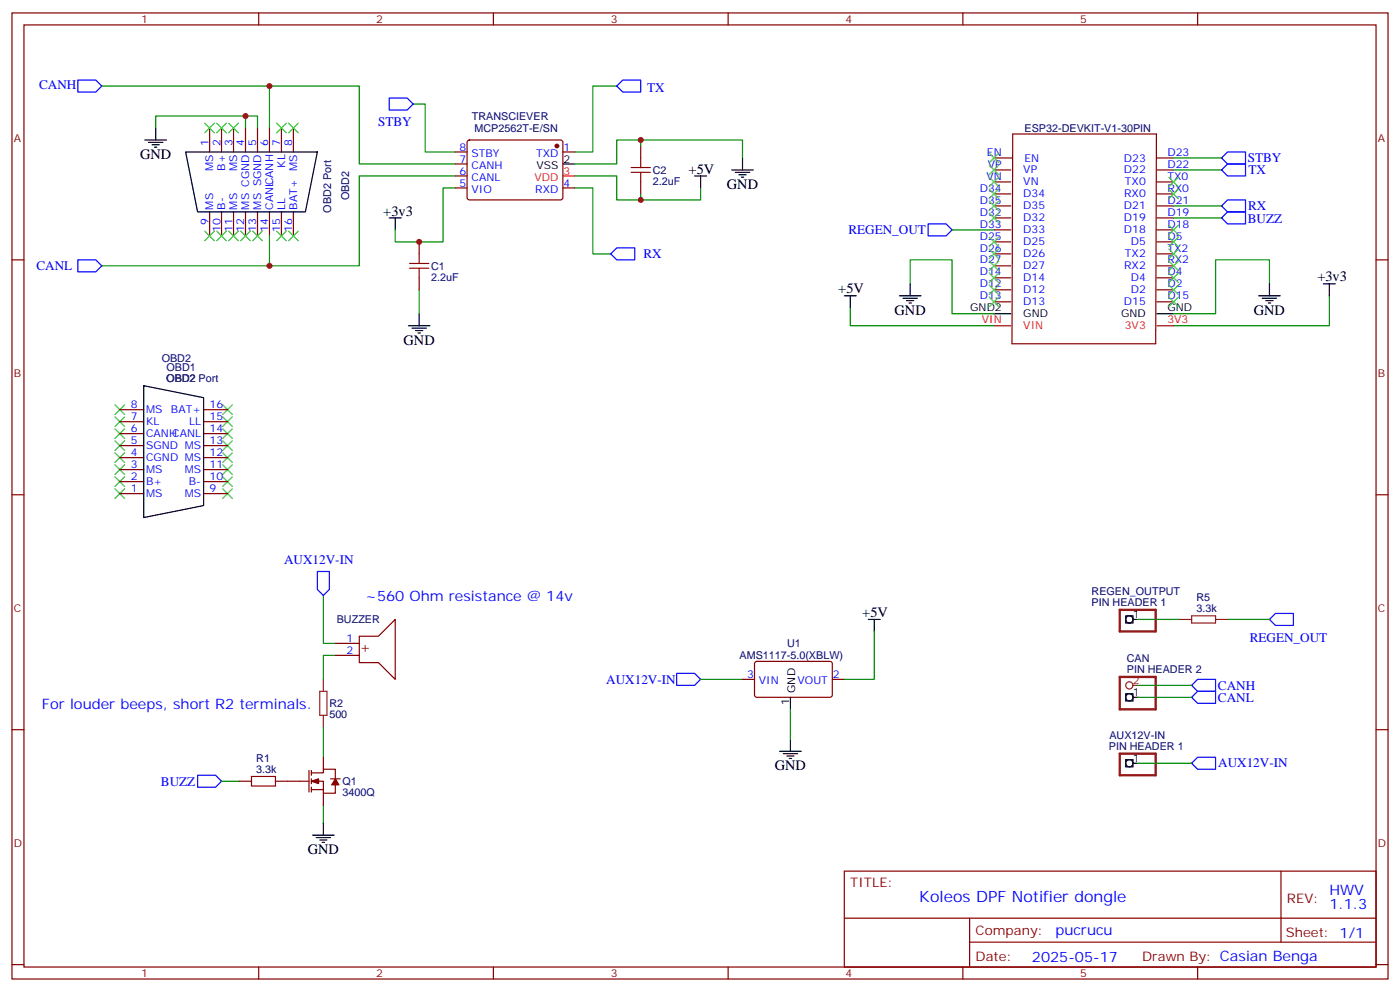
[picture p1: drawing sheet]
<svg xmlns="http://www.w3.org/2000/svg" width="412mm" height="292mm" viewBox="0 0 412 292" stroke-linecap="round" stroke-linejoin="round" font-family="sans-serif">
<g fill="none" stroke="#870000" stroke-width=".35">
<path d="M3.5 3.8h405.4v284.3h-405.4zM7.1 7.3h398.2v277.3h-398.2zM76.2 3.8v3.5M145.3 3.8v3.5M214.5 3.8v3.5M283.6 3.8v3.5M352.8 3.8v3.5M61.7 37.7v7M65.3 37.7v7M68.8 37.7v7M72.3 37.7v7M75.8 37.7v7"/>
<path d="M79.4 37.7v7M82.9 37.7v7M86.4 37.7v7M298.3 39.4h42.4l-.3 61.8h-42.3zM134.1 44.7h3.5M134.1 55.3h3.5M134.1 51.8h3.5M134.1 48.3h3.5M137.8 41.4l.5-.2 27.1 .1 .4 .6-.1 16.5-.6 .4h-27.1l-.4-.7v-16.2zM165.8 44.7h3.5M165.8 55.3h3.5M188.7 43v3.5"/>
<path d="M188.7 53.6v3.5M292.8 57.1h4.9M292.8 53.6h4.9M292.8 50h4.9M292.8 46.5h5.3M340.8 57.1h4.9M340.8 53.6h4.9M340.8 50h4.9M340.8 46.5h4.9M3.5 76.5h3.6M61.7 62.4v7M65.3 62.4v7"/>
<path d="M68.8 62.4v7M72.3 62.4v7M75.8 62.4v7M79.4 62.4v7M82.9 62.4v7M86.4 62.4v7M123.5 71.2v3.5M292.8 78.2h4.9M292.8 74.7h4.9M292.8 71.2h4.9M292.8 67.7h4.9M292.8 64.1h4.9"/>
<path d="M292.8 60.6h4.9M340.8 78.2h4.9M340.8 74.7h4.9M340.8 71.2h4.9M340.8 67.7h4.9M340.8 64.1h4.9M340.8 60.6h4.9M405.3 76.5h3.6M123.5 81.8v3.5M292.8 88.8h4.9M292.8 85.3h4.9M292.8 81.8h4.9"/>
<path d="M340.8 88.8h4.9M340.8 85.3h4.9M340.8 81.8h4.9M35.3 138.2h7M35.3 134.7h7M35.3 131.2h7M35.3 127.6h7M35.3 124.1h7M35.3 120.6h7M60 138.2h7M60 134.7h7M60 131.2h7"/>
<path d="M60 127.6h7M60 124.1h7M60 120.6h7M3.5 145.6h3.6M35.3 145.3h7M35.3 141.7h7M60 145.3h7M60 141.7h7M405.3 145.6h3.6M98.8 192.9h7M98.8 189.4h7M105.8 187.3h5.7l4.9-5v17.7l-4.9-5h-5.7z"/>
<path d="M218.7 200h3.5M222.5 194.9l.5-.2h21.7l.5 .7-.1 9.4-.6 .4h-21.8l-.5-.7v-9.1zM245.2 200h3.5M3.5 214.8h3.6M405.3 214.8h3.6M70.6 229.9h3.5M81.1 229.9h9.9M91 226.8v6.3M91.7 229.9h3.5v3.6h3.6v-2.5M91.7 227.5h3.5v-1.1h3.6v2.8M91.7 226.8v1.4M91.7 229.2v1.4"/>
<path d="M91.7 231.7v1.4M91.7 232.4h3.5M95.2 222.9v3.5M95.2 233.5v3.5M97.4 229.2h2.8M248.7 256.4h156.6v28.2h-156.6zM377.3 256.4v20.9M248.7 270.2h156.5M285.6 277.3h119.6M285.6 270.2v14.2M3.5 283.9h3.6M76.2 284.6v3.5"/>
<path d="M145.3 284.6v3.5M214.5 284.6v3.5M283.6 284.6v3.5M352.8 284.6v3.5M405.3 283.9h3.6"/>
</g>
<g fill="none" stroke="#000" stroke-width=".35">
<path d="M45.9 37.7v3.5M42.7 41.2h6.3M43.7 41.9h4.3M44.8 42.6h2.1M45.5 43.3h.7M54.7 44.7h38.8l-3.5 17.7h-31.8zM165.8 48.3h3.5M204.6 51.8h3.5M206.4 51.8v3.5M215.5 50h6.4M216.6 50.7h4.2M217.7 51.4h2.1"/>
<path d="M218.4 52.1h.7M218.7 46.5v3.5M114.7 64.1h3.5M116.4 64.1v3.6M120.3 95.9h6.3M121.4 96.6h4.2M122.4 97.3h2.1M123.1 98h.7M123.5 92.4v3.5M248.7 87.1h3.5M250.5 87.1v3.5M264.9 87.1h6.4"/>
<path d="M266 87.8h4.2M267.1 88.5h2.1M267.8 89.2h.7M268.1 83.5v3.6M292.8 92.4h4.9M340.8 92.4h4.9M370.8 87.1h6.3M371.8 87.8h4.3M372.9 88.5h2.1M373.6 89.2h.7M373.9 83.5v3.6M389.8 83.5h3.5"/>
<path d="M391.6 83.5v3.6M42.3 113.5l17.7 3.6v31.7l-17.7 3.5zM255.8 182.3h3.5M257.5 182.3v3.5M331.6 181.3h2.1v2.1h-2.1zM333.7 182.3h1.4M232.8 205.2v3.6M232.8 217.6v3.5M331.6 204.2h2.1v2.1h-2.1zM333.7 205.2h1.4M229.7 221.1h6.3M230.7 221.8h4.2"/>
<path d="M231.8 222.5h2.1M232.5 223.2h.7M331.6 223.6h2.1v2.1h-2.1zM333.7 224.6h1.4M92.1 245.8h6.3M93.1 246.5h4.3M94.2 247.2h2.1M94.9 247.9h.7M95.2 242.3v3.5"/>
<circle cx="332.7" cy="182.3" r="1.06"/>
<circle cx="332.7" cy="205.2" r="1.06"/>
<circle cx="332.7" cy="224.6" r="1.06"/>
</g>
<path d="M165.8 51.8h3.5M292.8 95.9h4.9M340.8 95.9h4.9" fill="none" stroke="#f00" stroke-width=".35"/>
<path d="M329.8 179.5h10.6v6.3h-10.6zM329.8 199.2h10.6v9.6h-10.6zM329.8 221.8h10.6v6.4h-10.6z" fill="none" stroke="#8c2424" stroke-width=".71"/>
<g fill="none" stroke="#00f" stroke-width=".35">
<path d="M22.9 23.6h5.3l1.8 1.7-1.8 1.8h-5.3zM114.7 28.9h5.2l1.8 1.7-1.8 1.8h-5.2zM183.4 23.6h5.3v3.5h-5.3l-1.7-1.8zM359.8 46.5l1.8-1.8h5.3v3.6h-5.3zM361.6 58.8h5.3v3.6h-5.3l-1.8-1.8zM361.6 48.3h5.3v3.5h-5.3l-1.8-1.8zM22.9 76.5h5.3l1.8 1.7-1.8 1.8h-5.3zM181.7 73h5.3v3.5h-5.3l-1.8-1.8zM273.4 65.9h5.3l1.8 1.8-1.8 1.7h-5.3zM361.6 62.4h5.3v3.5h-5.3l-1.8-1.8zM93.5 168.2h3.5v5.3l-1.8 1.8-1.7-1.8zM199.3 198.2h5.3l1.8 1.8-1.8 1.7h-5.3z"/>
<path d="M373.9 182.3l1.8-1.7h5.3v3.5h-5.3zM351 205.2l1.8-1.7h5.3v3.5h-5.3zM351 201.7l1.8-1.7h5.3v3.5h-5.3zM58.2 228.2h5.3l1.8 1.7-1.8 1.8h-5.3zM351 224.6l1.8-1.7h5.3v3.5h-5.3z"/>
</g>
<g fill="none" stroke="#008700" stroke-width=".35">
<path d="M30 25.3h49.4M45.9 37.7v-3.6h29.9v3.6M72.3 34.1v3.6M79.4 37.7v-12.4h26.4v23h28.3M121.7 30.6h3.5v14.1h8.9M181.7 25.3h-7.1v19.4h-5.3M134.1 55.3h-3.6v15.9h-14.1v-3.5M134.1 51.8h-28.3v26.4h-26.4M169.3 55.3h5.3v19.4h5.3M169.3 51.8h12.4v7h7v-1.7M188.7 43v-1.8h-7v7.1h-12.4M188.7 41.2h30v5.3"/>
<path d="M206.4 55.3v3.5h-17.7M345.7 50h14.1M345.7 46.5h14.1M79.4 69.4v8.8h-49.4M280.5 67.7h12.3M345.7 60.6h14.1M345.7 64.1h14.1M123.5 85.3v7.1M250.5 90.6v5.3h42.3M268.1 83.5v-7h12.4v15.9h12.3M373.9 83.5v-7h-15.8v15.9h-12.4M391.6 87.1v8.8h-45.9"/>
<path d="M95.2 175.3v14.1h3.6M98.8 192.9h-3.6v7.1M206.4 200h12.3M257.5 185.8v14.2h-8.8M335.1 182.3h12.4M361.6 182.3h12.3M95.2 214.1v8.8M232.8 208.8v8.8M335.1 201.7h15.9M335.1 205.2h15.9M65.3 229.9h5.3M95.2 237v5.3"/>
<path d="M335.1 224.6h15.9"/>
</g>
<g fill="none" stroke="#3c3" stroke-width=".35">
<path d="M60.3 36.3l2.8 2.8M63.1 36.3l-2.8 2.8M63.9 36.3l2.8 2.8M66.7 36.3l-2.8 2.8M67.4 36.3l2.8 2.8M70.2 36.3l-2.8 2.8M81.5 36.3l2.8 2.8M84.3 36.3l-2.8 2.8M85 36.3l2.8 2.8M87.8 36.3l-2.8 2.8M291.4 55.7l2.8 2.8M291.4 52.1l2.8 2.9"/>
<path d="M291.4 48.6l2.8 2.8M291.4 45.1l2.8 2.8M291.4 59.2l2.8 2.8M294.2 55.7l-2.8 2.8M294.2 52.1l-2.8 2.9M294.2 48.6l-2.8 2.8M294.2 45.1l-2.8 2.8M294.2 59.2l-2.8 2.8M344.3 55.7l2.8 2.8M344.3 52.1l2.8 2.9M347.1 55.7l-2.8 2.8M347.1 52.1l-2.8 2.9"/>
<path d="M60.3 68l2.8 2.8M63.1 68l-2.8 2.8M63.9 68l2.8 2.8M66.7 68l-2.8 2.8M67.4 68l2.8 2.8M70.2 68l-2.8 2.8M70.9 68l2.8 2.8M73.7 68l-2.8 2.8M74.4 68l2.9 2.8M77.3 68l-2.9 2.8M81.5 68l2.8 2.8M84.3 68l-2.8 2.8"/>
<path d="M85 68l2.8 2.8M87.8 68l-2.8 2.8M291.4 76.8l2.8 2.9M291.4 73.3l2.8 2.8M291.4 69.8l2.8 2.8M291.4 62.7l2.8 2.8M294.2 76.8l-2.8 2.9M294.2 73.3l-2.8 2.8M294.2 69.8l-2.8 2.8M294.2 62.7l-2.8 2.8M344.3 76.8l2.8 2.9M344.3 73.3l2.8 2.8"/>
<path d="M344.3 69.8l2.8 2.8M344.3 66.3l2.8 2.8M347.1 76.8l-2.8 2.9M347.1 73.3l-2.8 2.8M347.1 69.8l-2.8 2.8M347.1 66.3l-2.8 2.8M291.4 87.4l2.8 2.8M291.4 83.9l2.8 2.8M291.4 80.4l2.8 2.8M294.2 87.4l-2.8 2.8M294.2 83.9l-2.8 2.8M294.2 80.4l-2.8 2.8"/>
<path d="M344.3 87.4l2.8 2.8M344.3 83.9l2.8 2.8M344.3 80.4l2.8 2.8M347.1 87.4l-2.8 2.8M347.1 83.9l-2.8 2.8M347.1 80.4l-2.8 2.8M33.9 119.2l2.8 2.8M36.7 119.2l-2.8 2.8M65.6 119.2l2.8 2.8M68.4 119.2l-2.8 2.8M33.9 136.8l2.8 2.8M33.9 133.3l2.8 2.8"/>
<path d="M33.9 129.8l2.8 2.8M33.9 126.2l2.8 2.8M33.9 122.7l2.8 2.8M36.7 136.8l-2.8 2.8M36.7 133.3l-2.8 2.8M36.7 129.8l-2.8 2.8M36.7 126.2l-2.8 2.8M36.7 122.7l-2.8 2.8M65.6 136.8l2.8 2.8M65.6 133.3l2.8 2.8M65.6 129.8l2.8 2.8M65.6 126.2l2.8 2.8"/>
<path d="M65.6 122.7l2.8 2.8M68.4 136.8l-2.8 2.8M68.4 133.3l-2.8 2.8M68.4 129.8l-2.8 2.8M68.4 126.2l-2.8 2.8M68.4 122.7l-2.8 2.8M33.9 143.9l2.8 2.8M33.9 140.3l2.8 2.9M36.7 143.9l-2.8 2.8M36.7 140.3l-2.8 2.9M65.6 143.9l2.8 2.8M65.6 140.3l2.8 2.9"/>
<path d="M68.4 143.9l-2.8 2.8M68.4 140.3l-2.8 2.9"/>
</g>
<g fill="#870000" stroke="#870000" stroke-width=".35">
<path d="M98.8 229.2l1 1.8h-2.1z"/>
<path d="M91.7 229.9l2.1-.7v1.4z"/>
<circle cx="164" cy="43" r=".53"/>
</g>
<g fill="none" stroke="#8c2424" stroke-width=".35">
<path d="M95.2 200v3.5M347.5 182.3h3.5M351 181.3h7.1v2.1h-7.1zM358.1 182.3h3.5M94.2 203.5h2.1v7h-2.1zM95.2 210.5v3.6M333.7 201.7h1.4"/>
<circle cx="332.7" cy="201.7" r="1.06"/>
</g>
<path d="M185.9 50.7h5.7M185.9 49.3h5.7M188.7 46.5v2.8M188.7 50.7v2.9M120.6 79h5.7M120.6 77.5h5.7M123.5 74.7v2.8M123.5 79v2.8M74.1 228.5h7v2.9h-7z" fill="none" stroke="#a10000" stroke-width=".35"/>
<g fill="#c00">
<circle cx="123.5" cy="71.2" r=".88"/>
<circle cx="188.7" cy="41.2" r=".88"/>
<circle cx="188.7" cy="58.8" r=".88"/>
<circle cx="79.4" cy="78.2" r=".88"/>
<circle cx="72.3" cy="34.1" r=".88"/>
<circle cx="79.4" cy="25.3" r=".88"/>
</g>
<text font-size="4.6" fill="#00f" x="270.8" y="265.4">Koleos DPF Notifier dongle</text>
<g font-size="4.2">
<text x="41.3" y="46.8">GND</text>
<text x="202.8" y="51.1">+5V</text>
<text x="214.1" y="55.7">GND</text>
<text x="112.9" y="63.4">+3v3</text>
<text x="388.1" y="82.8">+3v3</text>
<text x="246.9" y="86.4">+5V</text>
<text x="263.5" y="92.7">GND</text>
<text x="369.4" y="92.7">GND</text>
<text x="118.9" y="101.5">GND</text>
<text x="254" y="181.6">+5V</text>
<text x="228.2" y="226.8">GND</text>
<text x="90.7" y="251.5">GND</text>
</g>
<g font-size="4.2" fill="#00f">
<text x="107.6" y="177">~560 Ohm resistance @ 14v</text>
<text x="12.3" y="208.8">For louder beeps, short R2 terminals.</text>
<text x="391.6" y="263.5">HWV</text>
<text x="391.6" y="267.7">1.1.3</text>
<text x="310.9" y="275.2">pucrucu</text>
<text x="304" y="283">2025-05-17</text>
</g>
<text font-size="4.2" fill="#800" x="105.9" y="192">+</text>
<g font-size="3.9" fill="#00f">
<text x="11.5" y="26.3">CANH</text>
<text x="190.6" y="27.1">TX</text>
<text x="111.4" y="37.2">STBY</text>
<text x="367.5" y="47.8">STBY</text>
<text x="367.7" y="51.3">TX</text>
<text x="367.5" y="65.5">BUZZ</text>
<text x="367.6" y="61.9">RX</text>
<text x="249.9" y="68.9">REGEN_OUT</text>
<text x="189.5" y="76">RX</text>
<text x="10.7" y="79.6">CANL</text>
<text x="83.7" y="165.9">AUX12V-IN</text>
<text x="368.1" y="188.9">REGEN_OUT</text>
<text x="178.6" y="201.2">AUX12V-IN</text>
<text x="358.8" y="203.1">CANH</text>
<text x="358.8" y="206.7">CANL</text>
<text x="358.8" y="225.8">AUX12V-IN</text>
<text x="47.4" y="231.2">BUZZ</text>
</g>
<g font-size="3.9" fill="#800">
<text x="250.5" y="261">TITLE:</text>
<text x="379.1" y="265.7">REV:</text>
<text x="287.4" y="275.2">Company:</text>
<text x="378.7" y="275.8">Sheet: 1/1</text>
<text x="287.4" y="282.9">Date:</text>
<text x="336.4" y="282.9">Drawn By: Casian Benga</text>
</g>
<g font-size="3.2" fill="#800">
<text x="41.6" y="6.8">1</text>
<text x="110.8" y="6.8">2</text>
<text x="179.9" y="6.8">3</text>
<text x="249.1" y="6.8">4</text>
<text x="318.2" y="6.8">5</text>
<text x="4.1" y="41.9">A</text>
<text x="405.9" y="41.9">A</text>
<text x="4.1" y="111.1">B</text>
<text x="405.9" y="111.1">B</text>
<text x="4.1" y="180.2">C</text>
<text x="405.9" y="180.2">C</text>
<text x="4.1" y="249.3">D</text>
<text x="405.9" y="249.3">D</text>
<text x="41.6" y="287.6">1</text>
<text x="110.8" y="287.6">2</text>
<text x="179.9" y="287.6">3</text>
<text x="249.1" y="287.6">4</text>
<text x="318.2" y="287.6">5</text>
</g>
<g font-size="3.2" fill="#000080">
<text x="139" y="35.3">TRANSCIEVER</text>
<text x="139.8" y="38.8">MCP2562T-E/SN</text>
<text x="301.8" y="38.8">ESP32-DEVKIT-V1-30PIN</text>
<text x="192.3" y="51.2">C2</text>
<text x="102.8" y="59" transform="rotate(-90 102.8 59)">OBD2</text>
<text x="192.3" y="54.4">2.2uF</text>
<text x="97.5" y="62.6" transform="rotate(-90 97.5 62.6)">OBD2 Port</text>
<text x="127" y="82.6">2.2uF</text>
<text x="127" y="79.4">C1</text>
<text x="47.6" y="106.5">OBD2</text>
<text x="49" y="112.5">OBD2 Port</text>
<text x="49" y="112.5">OBD2</text>
<text x="49" y="109.3">OBD1</text>
<text x="321.6" y="178.4">PIN HEADER 1</text>
<text x="321.6" y="175.3">REGEN_OUTPUT</text>
<text x="352.4" y="177">R5</text>
<text x="99.2" y="183.4">BUZZER</text>
<text x="352.4" y="180.2">3.3k</text>
<text x="231.8" y="190.3">U1</text>
<text x="217.8" y="194.1">AMS1117-5.0(XBLW)</text>
<text x="331.9" y="195">CAN</text>
<text x="331.9" y="198.2">PIN HEADER 2</text>
<text x="97" y="208.2">R2</text>
<text x="97" y="211.3">500</text>
<text x="326.6" y="220.8">PIN HEADER 1</text>
<text x="326.8" y="217.6">AUX12V-IN</text>
<text x="75.5" y="227.5">3.3k</text>
<text x="75.5" y="224.3">R1</text>
<text x="100.9" y="231">Q1</text>
<text x="100.9" y="234.2">3400Q</text>
</g>
<g font-size="3.2" fill="#00f">
<text x="61.4" y="43" transform="rotate(-90 61.4 43)">1</text>
<text x="64.9" y="43" transform="rotate(-90 64.9 43)">2</text>
<text x="68.4" y="43" transform="rotate(-90 68.4 43)">3</text>
<text x="72" y="43" transform="rotate(-90 72 43)">4</text>
<text x="75.5" y="43" transform="rotate(-90 75.5 43)">5</text>
<text x="79" y="43" transform="rotate(-90 79 43)">6</text>
<text x="82.5" y="43" transform="rotate(-90 82.5 43)">7</text>
<text x="86.1" y="43" transform="rotate(-90 86.1 43)">8</text>
<text x="135.4" y="47.9">7</text>
<text x="135.4" y="44.4">8</text>
<text x="138.9" y="46.1">STBY</text>
<text x="157.9" y="46.1">TXD</text>
<text x="166" y="44.4">1</text>
<text x="290.7" y="45.8">EN</text>
<text x="301.8" y="47.5">EN</text>
<text x="331.1" y="47.5">D23</text>
<text x="343.9" y="45.8">D23</text>
<text x="62.8" y="50.3" transform="rotate(-90 62.8 50.3)">MS</text>
<text x="66.3" y="50.2" transform="rotate(-90 66.3 50.2)">B+</text>
<text x="69.8" y="50.3" transform="rotate(-90 69.8 50.3)">MS</text>
<text x="84" y="49.4" transform="rotate(-90 84 49.4)">KL</text>
<text x="87.5" y="50.3" transform="rotate(-90 87.5 50.3)">MS</text>
<text x="135.4" y="51.4">6</text>
<text x="138.9" y="53.2">CANL</text>
<text x="138.9" y="49.7">CANH</text>
<text x="290.6" y="52.9">VN</text>
<text x="291" y="49.3">VP</text>
<text x="301.4" y="51.1">VP</text>
<text x="331.1" y="51.1">D22</text>
<text x="343.9" y="52.9">TX0</text>
<text x="343.9" y="49.3">D22</text>
<text x="80.4" y="54.6" transform="rotate(-90 80.4 54.6)">CANH</text>
<text x="135.4" y="55">5</text>
<text x="138.9" y="56.7">VIO</text>
<text x="157.7" y="56.7">RXD</text>
<text x="166" y="55">4</text>
<text x="288.6" y="59.9">D35</text>
<text x="288.6" y="56.4">D34</text>
<text x="301.4" y="58.1">D34</text>
<text x="301.4" y="54.6">VN</text>
<text x="331.1" y="58.1">RX0</text>
<text x="331.4" y="54.6">TX0</text>
<text x="343.9" y="59.9">D21</text>
<text x="343.9" y="56.4">RX0</text>
<text x="62.8" y="61.7" transform="rotate(-90 62.8 61.7)">MS</text>
<text x="66.3" y="61.7" transform="rotate(-90 66.3 61.7)">B-</text>
<text x="69.8" y="61.7" transform="rotate(-90 69.8 61.7)">MS</text>
<text x="73.4" y="61.7" transform="rotate(-90 73.4 61.7)">MS CGND</text>
<text x="76.9" y="61.7" transform="rotate(-90 76.9 61.7)">MS SGND</text>
<text x="80.4" y="61.7" transform="rotate(-90 80.4 61.7)">CANL</text>
<text x="84" y="61.7" transform="rotate(-90 84 61.7)">LL</text>
<text x="87.5" y="61.7" transform="rotate(-90 87.5 61.7)">BAT+</text>
<text x="288.6" y="63.4">D32</text>
<text x="301.4" y="65.2">D32</text>
<text x="301.4" y="61.6">D35</text>
<text x="331.1" y="65.2">D19</text>
<text x="331.1" y="61.6">D21</text>
<text x="343.9" y="63.4">D19</text>
<text x="61.4" y="66.2" transform="rotate(-90 61.4 66.2)">9</text>
<text x="64.9" y="68.2" transform="rotate(-90 64.9 68.2)">10</text>
<text x="68.4" y="68.2" transform="rotate(-90 68.4 68.2)">11</text>
<text x="72" y="68.2" transform="rotate(-90 72 68.2)">12</text>
<text x="75.5" y="68.2" transform="rotate(-90 75.5 68.2)">13</text>
<text x="79" y="68.2" transform="rotate(-90 79 68.2)">14</text>
<text x="82.5" y="68.2" transform="rotate(-90 82.5 68.2)">15</text>
<text x="86.1" y="68.2" transform="rotate(-90 86.1 68.2)">16</text>
<text x="288.6" y="70.5">D25</text>
<text x="288.6" y="67">D33</text>
<text x="301.4" y="68.7">D33</text>
<text x="331.1" y="68.7">D18</text>
<text x="343.9" y="70.5">D5</text>
<text x="343.9" y="67">D18</text>
<text x="288.6" y="77.6">D27</text>
<text x="288.6" y="74">D26</text>
<text x="301.4" y="75.8">D26</text>
<text x="301.4" y="72.2">D25</text>
<text x="331.4" y="75.8">TX2</text>
<text x="333.1" y="72.2">D5</text>
<text x="343.9" y="77.6">RX2</text>
<text x="343.9" y="74">TX2</text>
<text x="288.6" y="81.1">D14</text>
<text x="301.4" y="82.8">D14</text>
<text x="301.4" y="79.3">D27</text>
<text x="331.1" y="79.3">RX2</text>
<text x="333.1" y="82.8">D4</text>
<text x="343.9" y="81.1">D4</text>
<text x="288.6" y="88.1">D13</text>
<text x="288.6" y="84.6">D12</text>
<text x="301.4" y="89.9">D13</text>
<text x="301.4" y="86.3">D12</text>
<text x="331.1" y="89.9">D15</text>
<text x="333.1" y="86.3">D2</text>
<text x="343.9" y="88.1">D15</text>
<text x="343.9" y="84.6">D2</text>
<text x="38.6" y="123.8">7</text>
<text x="38.6" y="120.2">8</text>
<text x="43" y="125.2">KL</text>
<text x="43" y="121.6">MS</text>
<text x="50.4" y="121.6">BAT+</text>
<text x="55.7" y="125.2">LL</text>
<text x="61.7" y="120.2">16</text>
<text x="61.7" y="123.8">15</text>
<text x="38.6" y="130.8">5</text>
<text x="38.6" y="127.3">6</text>
<text x="43" y="128.7">CANH</text>
<text x="50.7" y="128.7">CANL</text>
<text x="61.7" y="127.3">14</text>
<text x="61.7" y="130.8">13</text>
<text x="38.6" y="137.9">3</text>
<text x="38.6" y="134.3">4</text>
<text x="43" y="135.7">CGND MS</text>
<text x="43" y="132.2">SGND MS</text>
<text x="61.7" y="134.3">12</text>
<text x="61.7" y="137.9">11</text>
<text x="38.6" y="141.4">2</text>
<text x="43" y="142.8">B+</text>
<text x="43" y="139.3">MS</text>
<text x="54.4" y="139.3">MS</text>
<text x="55.7" y="142.8">B-</text>
<text x="61.7" y="141.4">10</text>
<text x="38.6" y="144.9">1</text>
<text x="43" y="146.3">MS</text>
<text x="54.4" y="146.3">MS</text>
<text x="61.7" y="144.9">9</text>
<text x="102.1" y="189">1</text>
<text x="102.1" y="192.5">2</text>
<text x="220.1" y="199.6">3</text>
<text x="223.6" y="201.4">VIN</text>
<text x="234.9" y="201.4">VOUT</text>
<text x="245.4" y="199.6">2</text>
</g>
<g font-size="3.2">
<text x="166" y="47.9">2</text>
<text x="158" y="49.7">VSS</text>
<text x="285.8" y="91.7">GND2</text>
<text x="301.4" y="93.4">GND</text>
<text x="330.3" y="93.4">GND</text>
<text x="343.9" y="91.7">GND</text>
<text x="333.7" y="182">1</text>
<text x="234.2" y="203.9" transform="rotate(-90 234.2 203.9)">GND</text>
<text x="232.5" y="207.4" transform="rotate(-90 232.5 207.4)">1</text>
<text x="333.7" y="204.9">1</text>
<text x="333.7" y="224.3">1</text>
</g>
<g font-size="3.2" fill="#f00">
<text x="157.4" y="53.2">VDD</text>
<text x="166" y="51.4">3</text>
<text x="289.2" y="95.2">VIN</text>
<text x="343.9" y="95.2">3V3</text>
<text x="301.4" y="96.9">VIN</text>
<text x="331.3" y="96.9">3V3</text>
</g>
<text font-size="3.2" fill="#8d2323" x="333.7" y="201.4">2</text>
</svg>
